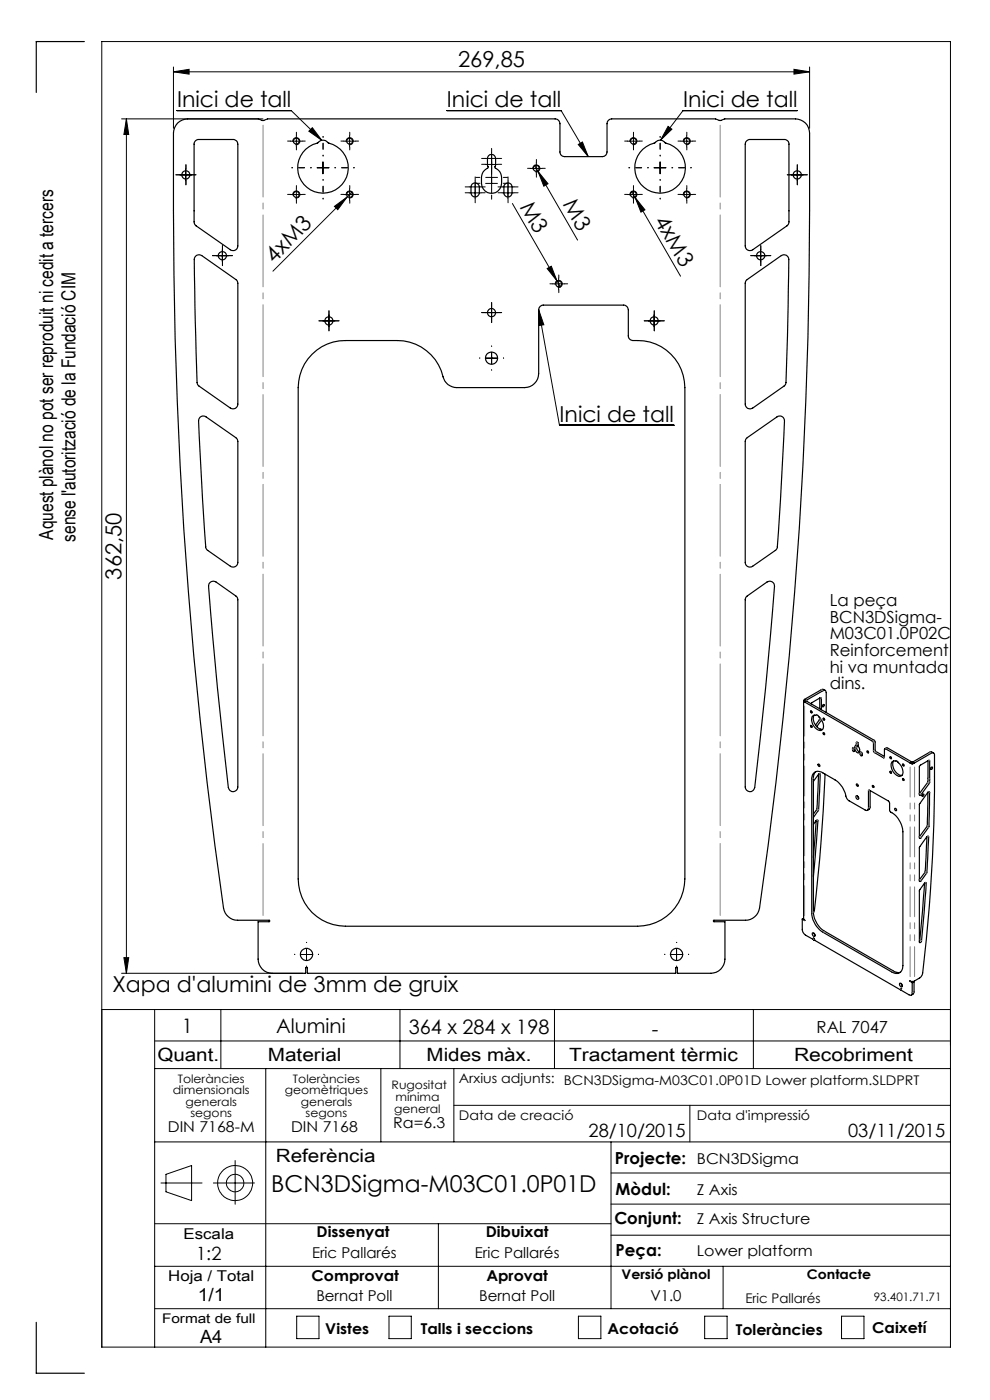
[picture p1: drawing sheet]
<svg xmlns="http://www.w3.org/2000/svg" width="210mm" height="297mm" viewBox="0 0 210 297" stroke-linecap="round" stroke-linejoin="round" font-family="sans-serif">
<g fill="none" stroke="#000" stroke-width=".21">
<path d="M36.8 15.2l3.3-.5v1zM36.8 14.2v13M36.8 15.2h134.9M168.4 14.7l3.3 .5-3.3 .5zM171.7 14.2v13M25.8 25.2h30M26.8 25.2l.5 3.3h-1zM26.8 25.2v181.3M37.5 23.5h24.3l6.5 6.3M38.2 37.1h2.5M39.4 35.8v2.5M61.6 29.9h2.5"/>
<path d="M62.1 30.1a.76 .76 0 0 1 .7-.9 .76 .76 0 0 1 .8 .8 .76 .76 0 0 1-.9 .7M62.9 28.7v2.5M65.5 27.8l.8-.7 2 2.7zM67.3 35.6h2.5M68.5 34.4v2.5M72.9 29.9h2.5M73.4 30.1a.76 .76 0 0 1 .7-.9 .76 .76 0 0 1 .8 .8 .76 .76 0 0 1-.9 .7M74.2 28.7v2.5M94.8 23.5h24.2l5.8 9.7M100.8 39.6v2.6M103 38.9h2.5M103 34.9h2.5"/>
<path d="M104.3 33.6v2.5M104.3 37.6v2.5M107.7 39.6v2.6M112.5 35.7h2.5M113 35.9a.75 .75 0 0 1 .7-.9 .75 .75 0 0 1 .8 .8 .75 .75 0 0 1-.9 .6M113.4 35.1l.7 1.3M113.8 34.5v2.5M114.1 36.4l2.1 2.6-.8 .5zM114.1 36.4l8.4 14.5M122.7 30.7l.8-.6 1.3 3.1zM133.1 29.9h2.5M133.6 30.1a.76 .76 0 0 1 .7-.9 .76 .76 0 0 1 .8 .8 .76 .76 0 0 1-.9 .7"/>
<path d="M134.4 28.7v2.5M138.7 35.6h2.6M140 34.4v2.5M141.7 26.8l.8 .6-2.4 2.3zM144.4 29.9h2.5M145 30.1a.75 .75 0 0 1 .7-.9 .75 .75 0 0 1 .7 .9 .75 .75 0 0 1-.9 .6M145.7 28.7v2.5M167.9 37.1h2.5M169.1 35.8v2.5M169.1 23.5h-24.2l-4.8 6.2M45.9 54.3h2.5M47.2 53v2.5"/>
<path d="M61.6 41.3h2.5M62.1 41.4a.75 .75 0 0 1 .7-.9 .75 .75 0 0 1 .8 .8 .75 .75 0 0 1-.9 .7M62.9 40v2.5M70.9 43.8l2.7-2-2 2.7zM72.9 41.3h2.5M73.4 41.4a.75 .75 0 0 1 .7-.9 .75 .75 0 0 1 .8 .8 .75 .75 0 0 1-.9 .7M73.6 41.8l-15.7 15.7M74.2 40v2.5M74.7 40.7l-1.1 1.1M99.5 40.9h2.5M106.5 40.9h2.5M108.7 43.2l9.4 16.4"/>
<path d="M116.1 57l.8-.5 1.2 3.1zM118.1 59.6l.8 1.3M118.5 59v2.5M133.1 41.3h2.5M133.6 41.4a.75 .75 0 0 1 .7-.9 .75 .75 0 0 1 .8 .8 .75 .75 0 0 1-.9 .7M134 40.6l.7 1.3M134.4 40v2.5M134.7 41.9l2.1 2.6-.8 .5zM134.7 41.9l9.7 16.7M144.4 41.3h2.5M145 41.4a.74 .74 0 0 1 .6-.9 .74 .74 0 0 1 .8 .8 .74 .74 0 0 1-.9 .7M145.7 40v2.5"/>
<path d="M160.1 54.3h2.5M161.4 53v2.5M68.5 68.1h2.5M69.8 66.8v2.5M103 76h2.5M103 66.3h2.5M104.3 65.1v2.5M104.3 74.7v2.5M114.3 65.7l1.1 3.2-1.1 .2zM114.3 65.7l4.4 24.5h24.2M117.3 60.2h2.5M117.8 60.4a.75 .75 0 0 1 .7-.9 .75 .75 0 0 1 .8 .8 .75 .75 0 0 1-1 .7"/>
<path d="M137.5 68.1h2.5M138.7 66.8v2.5M171.9 150.8l.4 .2-.1 .3-.3-.2zM171.9 153.9h.2a.22 .22 0 0 1 .2 .3 .22 .22 0 0 1-.3 .1 .22 .22 0 0 1-.1-.3zM174.6 155.5a.2 .2 0 0 1 .3 .1 .2 .2 0 0 1-.2 .2zM174.7 152.3l.2 .3v.2l-.3-.2zM183.9 159.3l.4 .2-.1 .3-.3-.2zM185.1 166.6h.1a.22 .22 0 0 1 .2 .3 .22 .22 0 0 1-.3 .2 .22 .22 0 0 1-.1-.3zM188.8 160.5l.3 .2v.3l-.3-.2zM188.8 163.6l.2 .1a.23 .23 0 0 1 .2 .3 .23 .23 0 0 1-.4 .1 .23 .23 0 0 1 0-.4zM191.4 162.2a.19 .19 0 0 1 .3 0 .19 .19 0 0 1-.1 .3zM191.4 165.2a.19 .19 0 0 1 .3 .1 .19 .19 0 0 1-.1 .3z"/>
<path d="M21.6 214.2h180M25.8 206.5h38.5M26.3 203.2h1l-.5 3.3zM32.8 214.2v71.6M46.8 214.2v12.5M63.7 202.5h2.6M65 201.2v2.5M84.8 214.2v12.5M117.6 214.2v12.5M142.3 202.5h2.5M143.5 201.2v2.5M159.8 214.2v12.5"/>
<path d="M32.8 220.8h168.8M32.8 226.7h168.8M56.4 226.7v59.1M80.8 226.7v15.5M96.3 226.7v15.5M96.3 234.5h105.3M146.3 234.5v7.7M32.8 259.6h96.8M32.8 242.2h168.8M34.1 251h8.8M35.2 249.1l5.4-1.8v7.4l-5.4-1.9zM45.3 251h8.7"/>
<path d="M49.9 246.2v9.3M93 259.6v18M129.6 242.2v35.4M129.6 255.4h72M129.6 248.8h72M32.8 277.6h168.8M32.8 268.6h168.8M62.9 279.2h4.8v4.8h-4.8zM82.5 279.2h4.7v4.8h-4.7zM122.7 279.2h4.8v4.8h-4.8zM129.6 262h72M149.5 279.2h4.7v4.8h-4.7z"/>
<path d="M153.4 268.6v9M178.5 279.2h4.8v4.8h-4.8zM21.6 285.8h180v-277h-180v277"/>
<circle cx="49.9" cy="251" r="3.7"/>
<circle cx="49.9" cy="251" r="1.86"/>
</g>
<g fill="none" stroke="#000" stroke-width=".25">
<path d="M17.9 8.8h-10.2v10.8M37.7 26.1a3.3 3.3 0 0 1 2.1-.9h15l.9 .4 1.1-.4h61a1.09 1.09 0 0 1 1 1v6a.96 .96 0 0 0 1 1h8a.96 .96 0 0 0 1-1v-6a1.02 1.02 0 0 1 1-1h22l.8 .4 1.1-.4h15a3 3 0 0 1 3 3 1042.8 1042.8 0 0 1-10.7 165 3 3 0 0 1-2.8 2l-6.9 .1 .1 .2h2.4v8a3 3 0 0 1-3 3h-7.1v-1.3h-.4v1.3h-78.1v-1.3h-.4v1.3h-7.1a3 3 0 0 1-2.9-3v-8h2.3l.1-.2-6.8-.1a3.1 3.1 0 0 1-3-2.6 1043.5 1043.5 0 0 1-10.5-164.9zM41.5 29.9l.5-.3h7.4a.97 .97 0 0 1 1 1v21.6a1 1 0 0 1-1.5 .8l-7.4-5.2-.2-.2-.1-17.2zM64.8 31.7a5.5 5.5 0 0 1 2.5-1.4 1.47 1.47 0 0 1 2.4 .1 5.4 5.4 0 0 1 3.7 7.4 5.4 5.4 0 0 1-8 2.2 5.4 5.4 0 0 1-.6-8.3zM100.2 39a.9 .9 0 0 1 .9-.1 .9 .9 0 0 1 .6 .7v1.3a.88 .88 0 0 1-.9 .9 .88 .88 0 0 1-.9-.9v-1.3zM103.6 33a.85 .85 0 0 1 1-.2 .85 .85 0 0 1 .5 .8l-.1 2a2.29 2.29 0 0 1 1.4 2 2.87 2.87 0 0 1-1.2 3.2 2.15 2.15 0 0 1-3.1-1.9v-1.3a2.94 2.94 0 0 1 1.5-2.1l-.2-.4v-1.5zM107.1 39a.87 .87 0 0 1 1-.1 .87 .87 0 0 1 .5 .7v1.3a.86 .86 0 0 1-.8 .9 .86 .86 0 0 1-.9-.9v-1.6zM136.3 31.7a5.7 5.7 0 0 1 2.6-1.4 1.46 1.46 0 0 1 2.4 .1 5.4 5.4 0 0 1 3.6 7.4 5.4 5.4 0 0 1-8 2.2 5.4 5.4 0 0 1-.6-8.3zM158.4 29.9l.5-.3h7.5a.96 .96 0 0 1 1 1l-.1 17-.3 .2-7.3 5.2a1 1 0 0 1-1.6-.8v-21.6zM41.5 54.3l.8-.3 .5 .2 7.2 5.1 .4 .7v25.7a1 1 0 0 1-.5 .9 1 1 0 0 1-1 0l-6.8-4.8-.3-.6-.6-26.1zM158.3 59.4l7.4-5.2a1 1 0 0 1 1.1-.1 1 1 0 0 1 .5 1l-.6 26.1-.3 .6-6.7 4.8a1 1 0 0 1-1.1 0 1 1 0 0 1-.5-.9v-25.7zM66.2 75.2a9.8 9.8 0 0 1 7.1-3h11a10.2 10.2 0 0 1 9.9 8.2 2.89 2.89 0 0 0 2.7 1.8h14.4a3 3 0 0 0 3-3v-13.5a.96 .96 0 0 1 1-1h17a1.02 1.02 0 0 1 1 1v5.5a1.02 1.02 0 0 0 1 1 10.1 10.1 0 0 1 11 10v104.3a10 10 0 0 1-10 10h-62a10 10 0 0 1-10-10v-104.3a10 10 0 0 1 2.9-7z"/>
<path d="M42.4 88.5a.98 .98 0 0 1 1.3-.1l6.3 4.4 .4 .8v25.7a1 1 0 0 1-1.5 .8l-4.9-3.4-.4-.6-1.3-23.5-.2-3.3zM158.3 93.1l6.5-4.7a1 1 0 0 1 1.1 0 1 1 0 0 1 .5 .9l-1.5 26.8-.3 .6-4.9 3.4a1 1 0 0 1-1.6-.8v-25.7zM44.5 123.6a1.03 1.03 0 0 1 1.3-.1l4.2 2.9 .4 .7v39.9a1.01 1.01 0 0 1-.9 1 1.01 1.01 0 0 1-1.1-.9 886.5 886.5 0 0 1-4.1-43zM158.3 126.6l4.4-3.1a1.02 1.02 0 0 1 1.1-.1 1.02 1.02 0 0 1 .5 1 823.1 823.1 0 0 1-4.4 43 .99 .99 0 0 1-1.1 .5 .99 .99 0 0 1-.7-.9v-39.9zM170.5 148.7v46.3l.2 .3-.5-.3M170.5 148.8l.1 .1M170.5 148.7v.1M170.5 148.7h.5M170.6 148.9l14.5 8.3 .2 .4v1.8l.2 .3 2 1.1 .1-1.8 .2-.2 5.2 3.1M170.6 148.4l-.1 .3M170.6 148.4l.4 .2M171 148.7h.1"/>
<path d="M171 148.7l-.5 .1M171 148.7l14.5 8.4 .1 .3 .1 1.8 1.9 1.3M171 148.6v.1M171 148.6l3.6-2.1a.42 .42 0 0 1 .5 0 .42 .42 0 0 1 .2 .4v4.3M171 148.7l-.4 .2M172 149.3l.2-.3 2-1v2.6M172.3 152l.5-.3h.4a2.96 2.96 0 0 1 1.4 2.8 .85 .85 0 0 1-.7 .5 .85 .85 0 0 1-.8-.4 2.44 2.44 0 0 1-.8-2.6zM172.7 151.7a2.23 2.23 0 0 0 1.8 3.1M173.2 151.7h.1M173.9 152.2l-.1 .5-.8 1.1M173.9 148.1v2.3M174 154.7l.2 .1"/>
<path d="M174.2 152.7l-1 1.5M174.6 152.4l.3 .1v.2zM174.6 149.5l.1-.1a.24 .24 0 0 1 .1 .4 .24 .24 0 0 1-.4 0zM175 146.5l-.7-.2-3.7 2.1M180.9 158.6l.3 .3-.1 .6-.3-.3zM181.2 158.7v.4M181.6 157.5l.2-.1 .2 .2v.7l.3 .5a.79 .79 0 0 1-.2 .9 1.08 1.08 0 0 1-.7-1.5l.3-.1zM181.8 158.1h-.1a1.17 1.17 0 0 0 .6 1.4M182 157.6v.2M182 157.8l-.3 .3M182.5 159.5l.3 .2v.7l-.3-.4zM182.8 159.7l.1 .3"/>
<path d="M187.7 158.8l.5-.2 5.2 3M198 159.7l-.7-.2-3.7 2.1M172.5 174.9l.6-.8a.2 .2 0 0 1 .2-.2 .2 .2 0 0 1 .2 .2l-1 11.8M172.6 164a1.44 1.44 0 0 1 2 0l2.5 1.4a6.4 6.4 0 0 1 2.6 4.1l.3 .3 3.5 2a.42 .42 0 0 0 .5 .1 .42 .42 0 0 0 .2-.5v-3.7l.2-.1 4.2 2.5 .1 2a5.4 5.4 0 0 1 2.8 4.4v28.4a1.44 1.44 0 0 1-.7 1.5 1.44 1.44 0 0 1-1.6-.2l-14.6-8.4a5.1 5.1 0 0 1-2.4-4.1v-28.7zM173.1 163.7l-.4 .5-.2 .6v28.7a5.3 5.3 0 0 0 2.4 4.1l14.9 8.6 1.2 .1M173.1 174.1l-.6 7.8M173.6 162.1a.31 .31 0 0 1 .3 .2 .31 .31 0 0 1-.1 .3l-.2-.2zM173.6 164.2a.18 .18 0 0 1 .2-.1 .18 .18 0 0 1 .2 .2l-.4 7.6-1.1 1.5M173.6 164.2l-.3 7.5-.8 1M173.6 164.2l-1.1 1.6M175 164.2a348.6 348.6 0 0 1-2.4 29.3l-.1 .2M181.6 168.8a.4 .4 0 0 1 .5 .3 .4 .4 0 0 1-.2 .5l-.3-.3z"/>
<path d="M181.6 166.4a.24 .24 0 0 1 .4 .1 .24 .24 0 0 1-.1 .3zM181.9 168.9l.2 .4M184.6 167.7v3.5l-.2 .4-.4 .3M185.1 166.7h.2v.3zM189.3 161.6a.86 .86 0 0 1 1.2 .1v.1a2.26 2.26 0 0 1 .8 2.7 1.54 1.54 0 0 1-2-1.1 1.72 1.72 0 0 1 0-1.8zM189.6 161.4a2.27 2.27 0 0 0 1.7 3.1M189.8 171.5h.1a.25 .25 0 0 1 .3 .2 .25 .25 0 0 1-.2 .3l-.2-.4zM190.1 161.4l-.1 .1M191.5 165.2h.2v.4l-.2-.2zM191.5 162.1l.2 .1v.3l-.2-.2zM193 161.9l.4 .1M193.4 161.6l.1 .1"/>
<path d="M193.4 161.6l-.4 .3M193.4 162h.2M193.5 161.7h.1M193.5 161.7l-.1 .3M193.5 161.7l.1 .3M193.6 161.6l-.1 .1M193.6 161.6l.4 .3M194 161.9l-.4 .1M194 161.9l3.5-2.1a.42 .42 0 0 1 .5-.1 .42 .42 0 0 1 .2 .5 339 339 0 0 1-2.6 46.7l-.4 .5-1.3 .8-1-.1 .6 .4M195.2 162.4l2-1.1v4.7l-1.9 2.7h-.2l-.1-6.1zM195.7 168.5l.2-.1a.27 .27 0 0 1 0 .4 .27 .27 0 0 1-.3 .1zM196.6 177.5l.3-.1 .1 .1-.4 7.7-1.3 1.7-.2 .1-.1-7.2z"/>
<path d="M196.6 177.5l-.3 7.5-1.3 1.7M196.8 161.4v4.4l-1.8 2.6M196.8 168.1l-.1 7-1.7 2.4M196.9 168l.2-.1 .1 .2-.1 7.2-1.8 2.5-.2 .1-.1-7.3zM197.5 162.8l.2-.1a.24 .24 0 0 1 .1 .3 .24 .24 0 0 1-.4 .1zM170.2 195v2.2a1.6 1.6 0 0 0 .7 1.2l1.6 .9M170.5 194.8l-.3 .2M172.3 198a.43 .43 0 0 1 .5 .1 .43 .43 0 0 1 0 .6l-.4-.2zM172.5 199h.1M172.5 199.3h.1M172.5 199v.3M172.6 199v.4"/>
<path d="M172.6 199.4h.1M172.6 199.4l18.5 10.6M172.6 198l.3 .4M172.6 199.3h-.1M196.1 187.4l-1.1 12.2M196.2 187.3h.3l-.1 1.6-.9 10.7a.25 .25 0 0 1-.2 .3 .25 .25 0 0 1-.3-.1v-10.9zM190.9 208.6a.46 .46 0 0 1 .4 .2 .46 .46 0 0 1-.1 .6 .56 .56 0 0 1-.3-.8zM191.1 209.7h.1M191.1 209.7v.3M191.1 209.7v.1M191.1 208.6l.3 .5M191.1 210h.1"/>
<path d="M193.5 208.5v2.1a.41 .41 0 0 1-.2 .5 .41 .41 0 0 1-.5-.1l-1.7-.9v-.3M193.7 208.2l.2 .1M193.9 208.3v2.1l-.2 .4-.4 .3M193.9 208.3l-.4 .2M7.7 280.5v10.8h10.2"/>
<circle cx="39.4" cy="37.1" r=".87"/>
<circle cx="62.9" cy="30" r=".63"/>
<circle cx="74.2" cy="29.9" r=".61"/>
<circle cx="113.8" cy="35.7" r=".63"/>
<circle cx="134.4" cy="29.9" r=".61"/>
<circle cx="145.7" cy="29.9" r=".61"/>
<circle cx="169.1" cy="37.1" r=".87"/>
<circle cx="47.2" cy="54.2" r=".87"/>
<circle cx="62.9" cy="41.3" r=".63"/>
<circle cx="74.2" cy="41.3" r=".62"/>
<circle cx="134.4" cy="41.3" r=".62"/>
<circle cx="145.7" cy="41.3" r=".62"/>
<circle cx="161.3" cy="54.2" r=".87"/>
<circle cx="69.8" cy="68.1" r=".88"/>
<circle cx="104.3" cy="66.3" r=".88"/>
<circle cx="104.3" cy="76" r="1.3"/>
<circle cx="118.5" cy="60.2" r=".62"/>
<circle cx="138.8" cy="68.1" r=".87"/>
<circle cx="172.1" cy="154.1" r=".17"/>
<circle cx="172.1" cy="151" r=".17"/>
<circle cx="174.8" cy="155.6" r=".16"/>
<circle cx="184.1" cy="159.5" r=".17"/>
<circle cx="188.9" cy="163.9" r=".17"/>
<circle cx="189" cy="160.8" r=".18"/>
<circle cx="65" cy="202.5" r="1.3"/>
<circle cx="143.5" cy="202.5" r="1.3"/>
</g>
<path d="M55.8 25.6v169.6M152.8 195.2v-169.6" fill="none" stroke="#808080" stroke-width=".21" stroke-dasharray="15.2 1.3 1.3 1.3" stroke-dashoffset="-1"/>
<path d="M66 35.6h-4.1M68.5 33.1v-4.1M68.5 38.1v4.1M71 35.6h4.2M137.5 35.6h-4.1M140 33.1v-4.1M140 38.1v4.1M142.5 35.6h4.2" fill="none" stroke="#000" stroke-width=".21" stroke-dasharray="15.2 1.3 1.3 1.3" stroke-dashoffset="15.1"/>
<g fill="none" stroke="#000" stroke-width=".21" stroke-dasharray="15.2 1.3 1.3 1.3">
<path d="M38.2 37.1h-.9M39.4 35.8v-.8M39.4 38.3v.9M40.7 37.1h.9M61.6 29.9h-.6M62.9 40v-.6M62.9 28.7v-.6M62.9 31.2v.6M64.1 29.9h.7M72.9 29.9h-.6M74.2 40v-.6M74.2 28.7v-.6"/>
<path d="M74.2 31.2v.6M75.4 29.9h.7M99.5 39.6h-.8M100.8 39.6v-.8M100.8 39.6v-1.2M100.8 39.6h-1.3M100.8 39.6v1.3M100.8 39.6h1.2M100.8 38.4v-.9M101.8 38.9h-.9M101.8 37.6h-.9M102 39.6h.9"/>
<path d="M103 34.9h-.8M103 33.6h-.8M104.3 36.4v-.9M104.3 37.6v1.3M104.3 37.6h1.2M104.3 37.6v-1.2M104.3 37.6h-1.3M104.3 35.1v-.8M104.3 36.1v.9M104.3 33.6v-.9M104.3 33.6v1.3M104.3 33.6h1.2"/>
<path d="M104.3 33.6v-1.2M104.3 33.6h-1.3M104.3 34.9v.8M104.3 32.4v-.9M105.5 34.9h.9M105.5 33.6h.9M106.5 39.6h-.9M106.8 38.9h.9M106.8 37.6h.9M107.8 39.6v-.8M107.8 39.6v-1.2M107.8 39.6h-1.3"/>
<path d="M107.8 39.6v1.3M107.8 39.6h1.2M107.8 38.4v-.9M109 39.6h.9M112.5 35.7h-.6M113.8 34.5v-.7M113.8 37v.6M115 35.7h.7M133.1 29.9h-.6M134.4 28.7v-.6M134.4 31.2v.6M134.4 40v-.6"/>
<path d="M135.6 29.9h.7M144.4 29.9h-.6M145.7 28.7v-.6M145.7 31.2v.6M145.7 40v-.6M146.9 29.9h.7M167.9 37.1h-.9M169.1 35.8v-.8M169.1 38.3v.9M170.4 37.1h.9M45.9 54.2h-.8M47.2 53v-.9"/>
<path d="M47.2 55.5v.9M48.4 54.2h.9M61.6 41.2h-.6M62.9 42.5v.6M64.1 41.2h.7M72.9 41.2h-.6M74.2 42.5v.6M75.4 41.2h.7M99.5 40.9h-.8M100.8 42.1v.9M100.8 40.9v.9M102 40.9h.9"/>
<path d="M104.3 41.4v.9M104.3 40.1v.9M106.5 40.9h-.9M107.8 42.1v.9M107.8 40.9v.9M109 40.9h.9M118.5 59v-.7M133.1 41.2h-.6M134.4 42.5v.6M135.6 41.2h.7M144.4 41.2h-.6M145.7 42.5v.6"/>
<path d="M146.9 41.2h.7M160.1 54.2h-.8M161.4 53v-.9M161.4 55.5v.9M162.6 54.2h.9M68.5 68.1h-.8M69.8 66.8v-.9M69.8 69.3v.9M71 68.1h.9M101.8 76h-.1M103 66.3h-.8M104.3 73.5v-.1"/>
<path d="M104.3 78.5h.1M104.3 65.1v-.9M104.3 67.6v.8M105.5 66.3h.9M106.8 76h.1M117.3 60.2h-.6M118.5 61.5v.6M119.8 60.2h.6M137.5 68.1h-.8M138.8 66.8v-.9M138.8 69.3v.9M140 68.1h.9"/>
<path d="M65 200v-.1M143.5 200v-.1M62.5 202.5h.1M65 205h.1M67.5 202.5h.1M141 202.5h.1M143.5 205h.1M146 202.5h.1"/>
</g>
<g fill="#000">
<path d="M70.9 43.8l2.7-2-2 2.7zM116.1 57l.8-.5 1.2 3.1z"/>
<path d="M36.8 15.2l3.3-.5v1zM168.4 14.7l3.3 .5-3.3 .5z"/>
<path d="M114.1 36.4l1.3 3.1 .8-.5zM134.7 41.9l1.3 3.1 .8-.5z"/>
<path d="M122.7 30.7l.8-.6 1.3 3.1zM65.5 27.8l.8-.7 2 2.7zM141.7 26.8l.8 .6-2.4 2.3zM114.3 65.7l1.1 3.2-1.1 .2z"/>
<path d="M26.3 203.2h1l-.5 3.3zM26.8 25.2l.5 3.3h-1z"/>
</g>
<path d="M170.7 148.9v46.3M193.1 208.1v-46.3M194 208.1v-46.3" fill="none" stroke="#808080" stroke-width=".21" stroke-dasharray="6.3 1.3 1.3 1.3 1.3 1.3" stroke-dashoffset="-.9"/>
<g fill="none" stroke="#808080" stroke-width=".21" stroke-dasharray="6.3 1.3 1.3 1.3 1.3 1.3">
<path d="M171 148.7v-.1M173.3 151.7h-.1M173.9 152.4l.3 .2M174.1 152.9l-.3-.2M174.2 148.2l-.2-.2M174.6 146.5l-.4-.2M181 158.6l-.2 .1M181.2 158.8l-.4 .2M181.7 158l.3-.2M181.7 158.2l-.3 .3M181.7 158.6l-.3 .2M181.9 157.4l-.2 .1"/>
<path d="M182 157.7l-.3 .2M182.7 159.5l-.2 .1M182.8 159.8l-.3 .2M185 157.2l.4-.2M185.3 159.2l.3-.2M185.6 157.4l-.3 .2M185.9 159.4l-.4 .2M188.2 158.6l-.3 .2M197.5 159.8l-.3-.2M172.6 165.1l-.4 .2M173.3 171.5l.4 .2M173.5 174.1l-.2-.1"/>
<path d="M173.6 172l-.4-.2M174 164.3l-.2-.2M184.2 171.4l.4-.2M184.5 167.6l-.3 .1M187.4 160.7l.2-.1M190.1 161.4h.1M195 168.4l.4 .2M195 177.5l.4 .2M196.7 175.1l.4 .2M196.9 165.7l.3 .2M197 175.5l-.4-.2M197 177.5l-.3-.1"/>
<path d="M197.1 166.2l-.3-.2M197.2 168.1l-.2-.1M197.2 161.4l-.2-.1M197.2 165.3l-.3-.2M170.8 195.3h-.1M172.2 193.7l.4-.2M172.6 199.3h.1M172.6 199h.1M174.9 197.5l-.3 .3M195 186.6l.4 .2M195.1 199.4l.4 .2M196.3 184.8l.3 .2"/>
<path d="M196.5 187.4l-.3-.2M196.5 185.3l-.3-.2M189.2 206.2l.3-.2M191.1 210l.1-.1M191.1 209.7h.1M193.1 208.1h-.1M193.5 210.6l.4-.2"/>
</g>
<text font-size="4.9" x="57.5" y="253">BCN3DSigma-M03C01.0P01D</text>
<g font-size="4.7">
<text x="97.2" y="14.2">269,85</text>
<text x="37.6" y="22.8">Inici de tall</text>
<text x="94.8" y="22.8">Inici de tall</text>
<text x="144.9" y="22.8">Inici de tall</text>
<text x="110.2" y="43.8" transform="rotate(60 110.2 43.8)">M3</text>
<text x="119.3" y="43.4" transform="rotate(60 119.3 43.4)">M3</text>
<text x="138.7" y="46.8" transform="rotate(60 138.7 46.8)">4xM3</text>
<text x="58.1" y="55.9" transform="rotate(-45 58.1 55.9)">4xM3</text>
<text x="118.7" y="89.5">Inici de tall</text>
<text x="25.8" y="122.9" transform="rotate(-90 25.8 122.9)">362,50</text>
<text x="23.8" y="210.5">Xapa d'alumini de 3mm de gruix</text>
</g>
<g font-size="4.2">
<text x="38.6" y="219">1</text>
<text x="58.6" y="219.2">Alumini</text>
<text x="86.7" y="219.4">364 x 284 x 198</text>
<text x="138.3" y="219.7">-</text>
</g>
<g font-size="4.1">
<text x="11.3" y="114.5" transform="rotate(-90 11.3 114.5)">Aquest plànol no pot ser reproduit ni cedit a tercers</text>
<text x="16" y="114.9" transform="rotate(-90 16 114.9)">sense l'autorització de la Fundació CIM</text>
</g>
<g font-size="3.9">
<text x="33.4" y="225">Quant.</text>
<text x="56.8" y="225">Material</text>
<text x="90.5" y="225">Mides màx.</text>
<text x="120.7" y="225">Tractament tèrmic</text>
<text x="168.4" y="225">Recobriment</text>
<text x="124.8" y="241.3">28/10/2015</text>
<text x="179.9" y="241.3">03/11/2015</text>
<text x="58.5" y="246.5">Referència</text>
<text x="41.6" y="267.2">1:2</text>
<text x="41.9" y="276.1">1/1</text>
<text x="42.4" y="284.9">A4</text>
</g>
<g font-size="3.5">
<text x="176" y="128.6">La peça</text>
<text x="176" y="132.1">BCN3DSigma-</text>
<text x="176" y="135.6">M03C01.0P02C</text>
<text x="176" y="139.2">Reinforcement</text>
<text x="176" y="142.7">hi va muntada</text>
<text x="176" y="146.2">dins.</text>
<text x="173.2" y="219.2">RAL 7047</text>
<text x="130.5" y="246.8">Projecte:</text>
<text x="130.6" y="253.4">Mòdul:</text>
<text x="130.3" y="259.8">Conjunt:</text>
<text x="130.6" y="266.4">Peça:</text>
</g>
<g font-size="3.2">
<text x="83.4" y="239.3">Ra=6.3</text>
<text x="35.6" y="240.1">DIN 7168-M</text>
<text x="61.7" y="240.1">DIN 7168</text>
<text x="147.8" y="246.8">BCN3DSigma</text>
<text x="147.8" y="253.4">Z Axis</text>
<text x="38.9" y="262.9">Escala</text>
<text x="67.2" y="262.5">Dissenyat</text>
<text x="103" y="262.5">Dibuixat</text>
<text x="147.8" y="259.8">Z Axis Structure</text>
<text x="66.2" y="266.8">Eric Pallarés</text>
<text x="100.7" y="266.8">Eric Pallarés</text>
<text x="147.8" y="266.4">Lower platform</text>
<text x="35.7" y="271.7">Hoja / Total</text>
<text x="66.1" y="271.7">Comprovat</text>
<text x="103.2" y="271.7">Aprovat</text>
<text x="67.1" y="276.1">Bernat Poll</text>
<text x="101.6" y="276.1">Bernat Poll</text>
<text x="138" y="276.1">V1.0</text>
<text x="69" y="283.1">Vistes</text>
<text x="89.3" y="283.1">Talls i seccions</text>
<text x="128.8" y="283.1">Acotació</text>
<text x="156.1" y="283.2">Toleràncies</text>
<text x="185" y="282.8">Caixetí</text>
</g>
<g font-size="2.8">
<text x="97.3" y="229.6">Arxius adjunts: BCN3DSigma-M03C01.0P01D Lower platform.SLDPRT</text>
<text x="97.3" y="237.7">Data de creació</text>
<text x="147.8" y="237.7">Data d'impressió</text>
<text x="131.8" y="271.4">Versió plànol</text>
<text x="171.2" y="271.4">Contacte</text>
<text x="34.4" y="280.7">Format de full</text>
<text x="158.1" y="276.3">Eric Pallarés</text>
</g>
<g font-size="2.5">
<text x="36.7" y="232.1">dimensionals</text>
<text x="37.7" y="229.6">Toleràncies</text>
<text x="60.4" y="232.1">geomètriques</text>
<text x="62.1" y="229.6">Toleràncies</text>
<text x="83.1" y="231">Rugositat</text>
<text x="83.9" y="233.5">mínima</text>
<text x="39.4" y="234.6">generals</text>
<text x="40.4" y="237.1">segons</text>
<text x="63.8" y="234.6">generals</text>
<text x="64.8" y="237.1">segons</text>
<text x="83.6" y="236.2">general</text>
<text x="185.4" y="276.1">93.401.71.71</text>
</g>
</svg>
